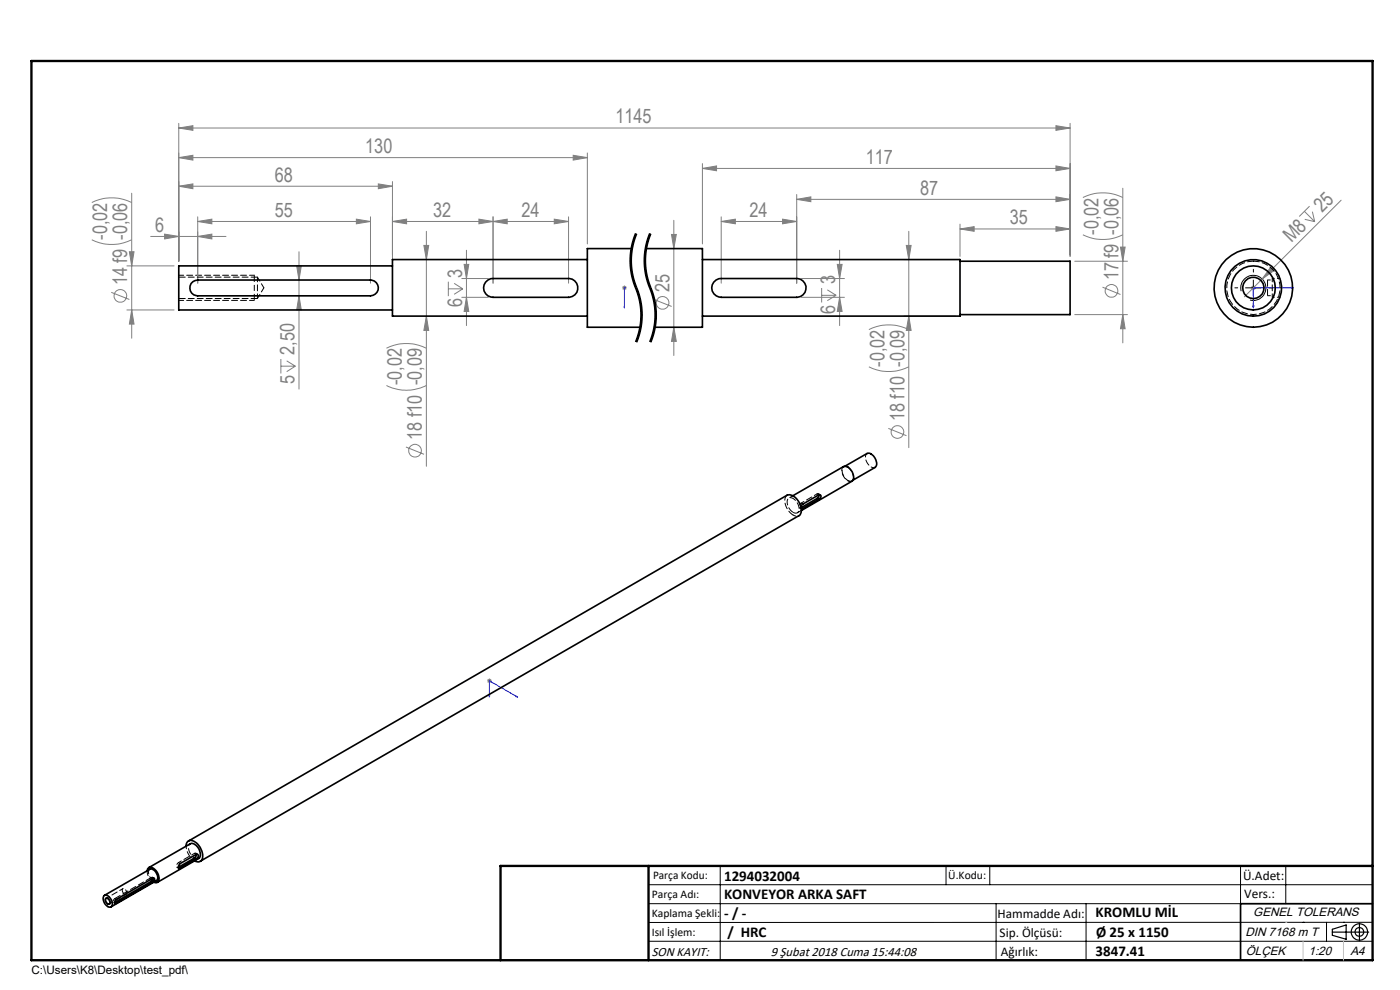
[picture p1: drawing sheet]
<svg xmlns="http://www.w3.org/2000/svg" width="297mm" height="210mm" viewBox="0 0 297 210" stroke-linecap="round" stroke-linejoin="round" font-family="sans-serif">
<g fill="none" stroke="#808080" stroke-width=".21">
<path d="M37.9 39.5l3-.5v1zM37.9 33.4l3-.5v1.1zM37.9 39.5h45.4M37.9 33.4h86.7M37.9 27.2l3-.5v.9zM37.9 26.2v29.2M37.9 27.2h189.1M80.3 39l3 .5-3 .5zM83.3 38.5v16.9M121.6 32.9l3 .5-3 .6zM124.6 32.4v19.3M149 35.7l3-.5v1z"/>
<path d="M149 34.7v17M149 35.7h78M224 26.7l3 .5-3 .4zM224 35.2l3 .5-3 .5zM227 26.2v28.2M238.2 39.9v32.8M19.5 50.9a9.6 9.6 0 0 0 8.4 0M19.5 43a9.6 9.6 0 0 1 8.4 0M26.9 56.4h10M27.4 53.4h1l-.5 3zM27.9 41v30.7M32 50.2h15.9"/>
<path d="M34.9 49.7l3 .5-3 .5zM41.9 50.2l3-.5v1zM41.9 47l3-.5v1zM41.9 47h36.7M41.9 46v14.1M62.9 56.4h1l-.5 3zM63.4 53.4v29.1M75.6 46.5l3 .5-3 .5zM78.6 46v14.1M83.3 47l3-.5v1zM89.9 52.1h1l-.4 3zM90.5 49.1v49.8"/>
<path d="M95.1 59.8v3M98 59.1h5.6M98.5 56.1h.9l-.4 3zM99 53.1v16M101.6 46.5l3 .5-3 .5zM104.6 47l3-.5v1zM104.6 46v14.1M117.6 46.5l3 .5-3 .5zM120.6 46v14.1M120.6 47h-37.3M142.5 49.7h1l-.6 3zM142.9 46.7v28.7"/>
<path d="M153 47l3-.5v1zM153 47h16M153 46v14.1M166 46.5l3 .5-3 .5zM169 42.3l3-.5v1zM169 41.3v18.8M169 42.3h58M170 59.1h9.1M177.6 56.1h1l-.5 3zM178.1 53.1v16M191.8 55.1h10.9M192.3 52.1h1l-.5 3z"/>
<path d="M192.8 49.1v45.9M203.7 48.6l3-.5v1zM203.7 47.5v6.9M203.7 48.6h23.3M224 41.8l3 .5-3 .5zM224 48.1l3 .5-3 .5zM228 55.4h11.2M229.7 49.8a9.6 9.6 0 0 0 8.5 0M229.7 41.9a9.6 9.6 0 0 1 8.5 0M237.7 52.4h1l-.5 3zM269.5 56.7l.7 .7-2.4 1.8zM276.7 44.8l2.2 2.2"/>
<path d="M276.8 46.5l2.1 .5M277.8 43.7l-2.2 2.2M278.4 44.9l.5 2.1M284.5 42.5l-20.5 20.5M23.6 62l3.8 1.5M26.9 65.7h10M27.9 65.7l.5 3h-1zM59.6 76.2v3M59.6 77.7h3.1M60.8 76.5l1.9 1.2M62.7 77.7l-1.9 1.1M63.4 62.8l.5 2.9h-1z"/>
<path d="M82 73.9a9.6 9.6 0 0 1 8.5 0M90.5 67.1l.4 3h-1zM95.1 61.3h3.1M96.3 60.1l1.9 1.2M98 63.1h5.6M98.2 61.3l-1.9 1.1M99 63.1l.4 3h-.9zM132 61.1h1M132.1 60.7l.7 .7M132.5 60.6v1M132.8 60.7l-.7 .7M138.6 63.5l3.9 1.5"/>
<path d="M142.9 69.4l.6 3h-1zM170 63.1h9.1M174.3 61.1v3.1M174.3 62.6h3.1M175.5 61.5l1.9 1.1M177.4 62.6l-1.9 1.2M178.1 63.1l.5 3h-1zM184.3 77.8a9.6 9.6 0 0 0 8.5 0M184.3 69.9a9.6 9.6 0 0 1 8.5 0M191.8 67.1h10.9M192.8 67.1l.5 3h-1zM228 66.7h11.2"/>
<path d="M233.9 60.9l3.8 1.6M238.2 66.7l.5 3h-1zM265.4 61.1h1M265.5 60.7l.7 .7M265.9 60.6v1M82 81.8a9.3 9.3 0 0 0 8.5 0M86.1 94.8l3.9 1.6M188.5 90.9l3.8 1.5M103.3 144.4h1M103.5 144.1l.7 .7M103.8 143.9v1M104.2 144.1l-.7 .7"/>
<circle cx="25.5" cy="62.8" r="1.34"/>
<circle cx="140.5" cy="64.2" r="1.34"/>
<circle cx="235.8" cy="61.7" r="1.34"/>
<circle cx="88.1" cy="95.6" r="1.34"/>
<circle cx="190.4" cy="91.6" r="1.34"/>
</g>
<g fill="none" stroke="#000" stroke-width=".21">
<path d="M133.7 56.7l.2 1.7 .7 2.2M134 55l.2 2.8 .8 2.9M134 53.9v1.1M134.3 52.3l-.3 1.6M134.8 49.5l-.7 2.1-.4 1.7v3.4M134.9 49.5a15.4 15.4 0 0 0 .4 12.6 15 15 0 0 1-.4 10.5M135.1 49.6l-.8 2.7M136.7 56.7l.2 1.7 .7 2.2M137 55l.1 2.2 .5 2.2a17.6 17.6 0 0 1 1.6 8.8M137 53.9v1.1M137.3 52.3l-.3 1.6M137.8 49.5l-.7 2.1a15.1 15.1 0 0 0-.4 5.1"/>
<path d="M137.9 49.5a15.4 15.4 0 0 0 .4 12.6 15 15 0 0 1-.4 10.5M138.1 49.6l-.8 2.7M265.9 59.4v3.4M134.6 60.6l1 3.2M135 60.7l.1 .3zM135.1 61l.9 2.7M135.3 72.1l-.2 .5M135.6 63.8l.3 1.6M135.9 65.4v1.1M135.9 66.5a14.8 14.8 0 0 1-1.1 6M136 69.9l-.7 2.2M136 63.7l.1 .6"/>
<path d="M136.1 69.4l-.1 .5M136.1 64.3l.2 2.2-.1 1.7M136.2 68.2l-.1 1.2M137.6 60.6l1 3.2M138.3 72.1l-.2 .5M138.6 63.8l.3 1.6M138.9 65.4v1.1M138.9 66.5l-.2 2.8-.9 3.2M139.2 68.2l-.2 1.7-.7 2.2M263.3 61.8a2.66 2.66 0 0 1 2.3-3.4 2.66 2.66 0 0 1 2.9 2.9 2.66 2.66 0 0 1-3.3 2.3M264.2 61.1h3.3M22.4 190.6a.8 .8 0 0 1 1 .9v.2a.79 .79 0 0 1-.9-.2 .79 .79 0 0 1-.1-.9z"/>
<path d="M137.6 187.7h153.6M137.6 191.7h153.6M137.6 199.7h153.6M152.8 183.7v20M200.7 183.7v4M210 183.7v4M211.3 191.7v12M230.4 191.7v12M263.2 183.7v20M272.8 183.7v8M276.4 195.6h.1M281.4 195.6v4.1"/>
<path d="M285 195.6h.1M291.2 195.6l-153.6 .1"/>
</g>
<path d="M53.9 58.4v5.3" fill="none" stroke="#000" stroke-width=".21" stroke-dasharray="1.3 .6" stroke-dashoffset="-.1" stroke-linecap="butt"/>
<path d="M134.9 49.5a15 15 0 0 0 0 11.6M137.9 49.5a15 15 0 0 0 0 11.6M134.9 61.1a15 15 0 0 1 0 11.5M137.9 61.1a15 15 0 0 1 0 11.5" fill="none" stroke="#000" stroke-width=".21" stroke-dasharray="6.3 1.3 1.3 1.3" stroke-dashoffset="2.3" stroke-linecap="butt"/>
<g fill="none" stroke="#000" stroke-width=".25">
<path d="M282.6 197.7h7.8M282.6 197.1l3-.9v3l-3-.8zM288.4 195.8v3.8M106.2 203.7h185"/>
<circle cx="288.4" cy="197.7" r="1.74"/>
<circle cx="288.4" cy="197.7" r=".93"/>
</g>
<path d="M132.5 65.3v-.4v.4M132.5 61v.2zM132.5 61.1h.1M132.5 61.1v4.2M265.8 64.9h.2l-.1 .4zM273.9 61l.5 .1-.5 .1zM274.4 61.1h-8.5v4.2M103.8 147.5l.1 .1-.1 .3zM103.8 147.9v-3.5l6 3.5M109.5 147.6l.3 .3-.3-.1z" fill="none" stroke="#00f" stroke-width=".21"/>
<path d="M265.9 57.7v-.6M262.6 61.1h-.6M265.9 64.4v.6M269.2 61.1h.6" fill="none" stroke="#000" stroke-width=".21" stroke-dasharray="15.2 1.3 1.3 1.3"/>
<path d="M53.9 58.4h-16M37.9 63.7h16" fill="none" stroke="#000" stroke-width=".21" stroke-dasharray="1.3 .6" stroke-dashoffset=".3"/>
<path d="M53.9 58.4h.1" fill="none" stroke="#000" stroke-width=".21" stroke-dasharray="1.3 .6"/>
<path d="M291.2 191.7h-28v12" fill="none" stroke="#000" stroke-width=".35"/>
<path d="M6.7 12.9h284.5v190.8h-284.5zM137.6 183.7v20M291.2 183.7h-185v20" fill="none" stroke="#000" stroke-width=".5"/>
<path d="M276.4 199.7v4M285 199.7v4" fill="none" stroke="#c0c0c0" stroke-width=".21"/>
<path d="M272.8 195.6h.1" fill="none" stroke="#c0c0c0" stroke-width=".25"/>
<g fill="#00f">
<path d="M132.5 64.9v.4zM132.5 61v.2z"/>
<path d="M265.8 64.9h.2l-.1 .4zM273.9 61l.5 .1-.5 .1z"/>
<path d="M103.8 147.5l.1 .1-.1 .3zM109.5 147.6l.3 .3-.3-.1z"/>
</g>
<g fill="#808080">
<path d="M269.5 56.7l.7 .7-2.4 1.8z"/>
<path d="M80.3 39l3 .5-3 .5zM37.9 39.5l3-.5v1zM117.6 46.5l3 .5-3 .5zM104.6 47l3-.5v1zM41.9 50.2l3-.5v1zM34.9 49.7l3 .5-3 .5zM224 48.1l3 .5-3 .5zM203.7 48.6l3-.5v1zM121.6 32.9l3 .5-3 .6zM37.9 33.4l3-.5v1.1z"/>
<path d="M27.4 53.4h1l-.5 3zM27.9 65.7l.5 3h-1zM62.9 56.4h1l-.5 3zM63.4 62.8l.5 2.9h-1zM192.3 52.1h1l-.5 3zM192.8 67.1l.5 3h-1zM237.7 52.4h1l-.5 3zM238.2 66.7l.5 3h-1zM89.9 52.1h1l-.4 3zM90.5 67.1l.4 3h-1zM142.5 49.7h1l-.6 3zM142.9 69.4l.6 3h-1z"/>
<path d="M98.5 56.1h.9l-.4 3zM99 63.1l.4 3h-.9zM177.6 56.1h1l-.5 3zM178.1 63.1l.5 3h-1z"/>
<path d="M41.9 47l3-.5v1zM75.6 46.5l3 .5-3 .5zM37.9 27.2l3-.5v.9zM224 26.7l3 .5-3 .4zM169 42.3l3-.5v1zM224 41.8l3 .5-3 .5zM153 47l3-.5v1zM166 46.5l3 .5-3 .5zM83.3 47l3-.5v1zM101.6 46.5l3 .5-3 .5zM149 35.7l3-.5v1zM224 35.2l3 .5-3 .5z"/>
</g>
<g fill="none" stroke="#000" stroke-width=".35">
<path d="M83.3 56.4h-45.4v9.3h45.4M103 59.9l.5-.5 1.1-.3h16a1.99 1.99 0 0 1 2 2 1.99 1.99 0 0 1-2 2h-16a2 2 0 0 1-1.8-1.1 2 2 0 0 1 .2-2.1zM124.6 55.1h-41.3v12h41.3M134 52.7h-9.4v16.7h11.3M137 52.7h12v16.7h-10.1M149 55.1h54.7v12h-54.7M151.4 59.9l.5-.5 1.1-.3h16a1.99 1.99 0 0 1 2 2 1.99 1.99 0 0 1-2 2h-16a2 2 0 0 1-1.8-1.1 2 2 0 0 1 .2-2.1zM203.7 55.4h23.3v11.3h-23.3M40.5 60.1l.4-.3 1-.4h36.7a1.68 1.68 0 0 1 1.7 1.7 1.68 1.68 0 0 1-1.7 1.7h-36.7a1.68 1.68 0 0 1-1.4-2.7zM179.3 98.9l4.6-2.7a1.97 1.97 0 0 1 2.1 2l-.1 .6-.3 .4-4.6 2.6M168.2 105.2l10.7-6.2a1.87 1.87 0 0 1 2.1 1.7l.1 .9-.3 .4-10.8 6.3M170 107.7l.3 .2"/>
<path d="M173.3 105.8l-3.4 1.9M173.3 105.8l.4 .2M173.7 106a.57 .57 0 0 0 .4-.5 .57 .57 0 0 0-.3-.6l-3.5 2.1a.69 .69 0 0 0-.2 1l.2-.1M173.7 106l-3.4 1.9M173.7 104.9v.4l-.4 .5M39.5 179.5a1.09 1.09 0 0 1 .6-1.2 1.09 1.09 0 0 1 1.3 .3 3.3 3.3 0 0 1 1.4 3.9l-.7 .3-.8-.2M40 178.4l127-73.4a2.62 2.62 0 0 1 2.8 2.2 1.72 1.72 0 0 1-.3 2.2l-127 73.3M22.1 190a1.54 1.54 0 0 1 1.7 1.7 .65 .65 0 0 1-.4 .7 .65 .65 0 0 1-.8-.3 1.78 1.78 0 0 1-.5-2.1zM22.2 189.9l9.6-5.5a1.61 1.61 0 0 1 1.4 2.4l-9.6 5.6M22.4 190.7a.7 .7 0 0 1 .7 .1 .7 .7 0 0 1 .2 .7l-.1 .2a.75 .75 0 0 1-.8-1zM31.2 184.7a.77 .77 0 0 1 .5-.7 .77 .77 0 0 1 .9 .2 2.19 2.19 0 0 1 .8 2.9h-.8M31.6 184l8.8-5a1.92 1.92 0 0 1 2.1 1.9v.6l-.3 .6-8.8 5.1"/>
<path d="M32.1 187l-7.8 4.4 .3 .2M32.1 187l.3 .1M32.4 187.1a.43 .43 0 0 0 .4-.4 .43 .43 0 0 0-.3-.4l-7.9 4.5a.54 .54 0 0 0-.1 .9l.1-.1M32.4 187.1l-7.8 4.5M32.5 186.3l-.1 .4-.3 .3M41.2 182l-3.3 2 .3 .2M41.2 182l.4 .2M41.6 182.2a.56 .56 0 0 0 .4-.5 .56 .56 0 0 0-.2-.5l-3.6 2a.73 .73 0 0 0-.2 1h.2M41.6 182.2l-3.4 2M41.7 181.2l-.2 .5-.3 .3"/>
<circle cx="265.9" cy="61.1" r="4.7"/>
<circle cx="265.9" cy="61.1" r="6"/>
<circle cx="265.9" cy="61.1" r="8.3"/>
<circle cx="265.9" cy="61.1" r="2.27"/>
</g>
<path d="M54.6 63.3v-4.5M54.6 63.3l1.4-2.2M56 61.1l-1.4-2.3M180.8 102.1a2.09 2.09 0 0 1-2.2-2.2l.1-.6 .3-.3" fill="none" stroke="#000" stroke-width=".21" stroke-dasharray="1.3 .6" stroke-dashoffset=".3"/>
<path d="M54.6 58.8h-16.7M268.9 59.4v3.3M37.9 63.3h16.7M168.3 108.7a.85 .85 0 0 0 1-.1 .85 .85 0 0 0 .2-1 2.11 2.11 0 0 0-2.1-2 1.82 1.82 0 0 0 .4 2.7l.5 .4M26.4 189.7h.2a.6 .6 0 0 0 .3-.6 .6 .6 0 0 0-.4-.5l-.3-.1a.69 .69 0 0 0 .2 1.2" fill="none" stroke="#000" stroke-width=".21" stroke-dasharray="1.3 .6" stroke-dashoffset="-.1"/>
<path d="M268.9 59.4h1.4M268.9 62.7h1.4M168.3 109.3l.5 .2 .7-.1M39.5 179.5a3.9 3.9 0 0 0 1.8 3.1M40.4 179a1.97 1.97 0 0 0 .6 2.8l.3 .2" fill="none" stroke="#000" stroke-width=".21" stroke-dasharray="1.3 .6" stroke-dashoffset=".7"/>
<path d="M269.9 59.1h1.7M269.9 63.1h1.7M170 106.7a.56 .56 0 0 0-.5 .5 .56 .56 0 0 0 .3 .6l.2-.1M37.9 183a.56 .56 0 0 0-.5 .4 .56 .56 0 0 0 .3 .6h.2" fill="none" stroke="#000" stroke-width=".21" stroke-dasharray="1.3 .6" stroke-dashoffset=".8"/>
<path d="M269.9 59.1v4M168.2 105.2l-.8 .5M169.2 108.8l.8-.5M23.2 191.7l3.5-2M26.1 188.5l-3.6 2M41.3 182l.5 .2 .4-.1" fill="none" stroke="#000" stroke-width=".21" stroke-dasharray="1.3 .6" stroke-dashoffset=".5"/>
<g fill="none" stroke="#000" stroke-width=".21" stroke-dasharray="1.3 .6">
<path d="M265.9 55.4a5.7 5.7 0 0 1 5.1 8.1 5.7 5.7 0 0 1-9.6 1 5.7 5.7 0 0 1 3.3-9l1.2-.1M179.3 98.9l-.3 .1M167 105a2.33 2.33 0 0 0 .1 3.2l1.2 1.1M169.7 107.7l.3 .3M170 106.7l.3 .2M170 107.7h.1M173.3 104.8l.4 .2M173.8 104.9l-.2-.2-.3 .1M174 105l-.4-.3M180.7 102l.3-.2M24.1 191.4l.3 .2M24.4 190.6l.2 .2"/>
<path d="M32.1 186.1l-7.7 4.5M32.1 186.1l.3 .2M32.5 186.3l-.1-.2h-.3M32.5 187.1h.1M32.7 186.3l-.3-.2M37.6 184l.4 .2M37.9 183l.3 .2M41.3 182.6h.1M41.3 181l.3 .2M41.7 181.2l-.2-.2h-.2M41.9 181.2l-.3-.2"/>
</g>
<path d="M185.7 99.1a1.92 1.92 0 0 1-2.1-2l.1-.5 .3-.4M32.5 186.7l.7 .1" fill="none" stroke="#000" stroke-width=".21" stroke-dasharray="1.3 .6" stroke-dashoffset=".4"/>
<path d="M179.9 99.1a2.13 2.13 0 0 1 .8 2.9 1.87 1.87 0 0 1-2-2 .76 .76 0 0 1 .2-.9 .76 .76 0 0 1 1 0M31.2 184.7a2.74 2.74 0 0 0 1.3 2.4M31.8 184.4a1.6 1.6 0 0 0 .7 2.3" fill="none" stroke="#000" stroke-width=".21" stroke-dasharray="1.3 .6" stroke-dashoffset=".2"/>
<path d="M173.3 104.8l-3.3 1.9M24.4 190.6l-.4 .6 .1 .2h.3M41.3 181l-3.4 2" fill="none" stroke="#000" stroke-width=".21" stroke-dasharray="1.3 .6" stroke-dashoffset=".6"/>
<g font-size="4.2" fill="#808080">
<text x="130.5" y="26.2">1145</text>
<text x="77.5" y="32.5">130</text>
<text x="183.7" y="34.7">117</text>
<text x="58.3" y="38.6">68</text>
<text x="195.2" y="41.3">87</text>
<text x="58.3" y="46">55</text>
<text x="91.9" y="46">32</text>
<text x="110.6" y="46">24</text>
<text x="159" y="46">24</text>
<text x="214.2" y="47.6">35</text>
<text x="280.5" y="45.2" transform="rotate(-45 280.5 45.2)">25</text>
<text x="22.8" y="50.9" transform="rotate(-90 22.8 50.9)">-0,02</text>
<text x="32.9" y="49.2">6</text>
<text x="233" y="49.8" transform="rotate(-90 233 49.8)">-0,02</text>
<text x="274" y="51.6" transform="rotate(-45 274 51.6)">M8</text>
<text x="98" y="58.9" transform="rotate(-90 98 58.9)">3</text>
<text x="237.3" y="59.5" transform="rotate(-90 237.3 59.5)">17 f9 -0,06</text>
<text x="27" y="60.5" transform="rotate(-90 27 60.5)">14 f9 -0,06</text>
<text x="98" y="65.1" transform="rotate(-90 98 65.1)">6</text>
<text x="142" y="62" transform="rotate(-90 142 62)">25</text>
<text x="177.2" y="60.3" transform="rotate(-90 177.2 60.3)">3</text>
<text x="177.2" y="66.5" transform="rotate(-90 177.2 66.5)">6</text>
<text x="62.5" y="75.3" transform="rotate(-90 62.5 75.3)">2,50</text>
<text x="187.6" y="77.8" transform="rotate(-90 187.6 77.8)">-0,02</text>
<text x="62.5" y="81.6" transform="rotate(-90 62.5 81.6)">5</text>
<text x="85.3" y="81.8" transform="rotate(-90 85.3 81.8)">-0,02</text>
<text x="191.8" y="89.4" transform="rotate(-90 191.8 89.4)">18 f10 -0,09</text>
<text x="89.5" y="93.4" transform="rotate(-90 89.5 93.4)">18 f10 -0,09</text>
</g>
<g font-size="3.2">
<text x="153.6" y="190.8">KONVEYOR ARKA SAFT</text>
<text x="153.6" y="186.8">1294032004</text>
<text x="153.6" y="194.8">- / -</text>
<text x="232.4" y="194.5">KROMLU MİL</text>
<text x="154.3" y="198.8">/ HRC</text>
<text x="232.4" y="202.8">3847.41</text>
<text x="232.5" y="198.8">Ø 25 x 1150</text>
</g>
<g font-size="2.8">
<text x="263.7" y="186.7">Ü.Adet:</text>
<text x="263.9" y="190.5">Vers.:</text>
<text x="211.6" y="194.8">Hammadde Adı:</text>
<text x="138.3" y="202.8">SON KAYIT:</text>
<text x="163.5" y="202.8">9 Şubat 2018 Cuma 15:44:08</text>
<text x="212.1" y="198.7">Sip. Ölçüsü:</text>
<text x="212.3" y="202.7">Ağırlık:</text>
</g>
<g font-size="2.6">
<text x="265.9" y="194.4">GENEL TOLERANS</text>
<text x="264.2" y="198.5">DIN 7168 m T</text>
<text x="264.3" y="202.6">ÖLÇEK</text>
<text x="277.6" y="202.6">1:20</text>
<text x="286.5" y="202.6">A4</text>
</g>
<g font-size="2.5">
<text x="138.3" y="190.5">Parça Adı:</text>
<text x="138.5" y="186.5">Parça Kodu:</text>
<text x="201.2" y="186.5">Ü.Kodu:</text>
<text x="138.3" y="194.5">Kaplama Şekli:</text>
<text x="138.3" y="198.6">Isıl İşlem:</text>
<text x="6.7" y="206.7">C:\Users\K8\Desktop\test_pdf\</text>
</g>
</svg>
